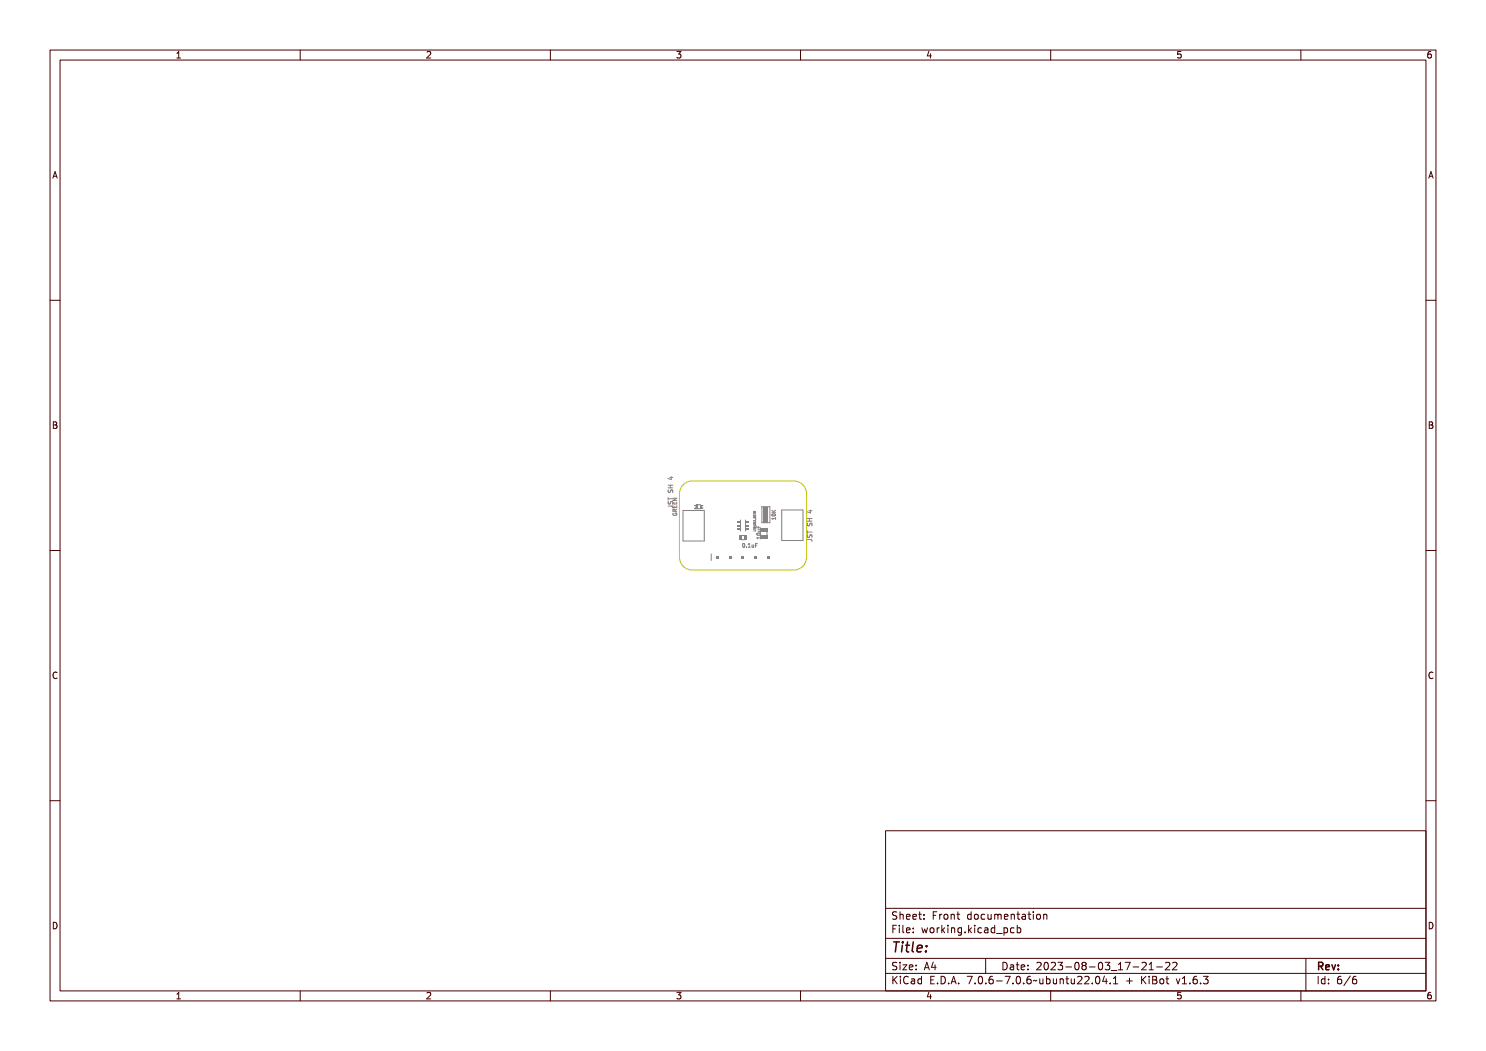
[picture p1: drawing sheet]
<svg xmlns="http://www.w3.org/2000/svg" width="297mm" height="210mm" viewBox="0 0 297 210" stroke-linecap="round" stroke-linejoin="round" font-family="sans-serif">
<g fill="none" stroke="#848484" stroke-width=".2">
<path d="M133.5 99.4v.5M133.5 99.7h1M133.5 97.5h1M133.5 96.9h1M133.6 97.9v.5a.39 .39 0 0 0 .5-.5l.3 .1v.4M133.7 99.5l.1 .2h.8v.2h-.8l-.1 .2zM133.7 97.3h.9v.1h-.4v.3h.4v.1h-.9v-.1h.4v-.3h-.4zM133.7 95.9h.6l.1-.2 .2 .3h-.2v.4h-.1l-.6-.4zM133.7 98.1h.1v.1a.17 .17 0 0 0 .1 .3 .17 .17 0 0 0 .2-.2 .29 .29 0 0 1 .4-.2 .29 .29 0 0 1-.1 .5l.1-.1a.22 .22 0 0 0-.2-.4 .22 .22 0 0 0-.2 .4 .29 .29 0 0 1-.4 0 .29 .29 0 0 1 0-.4zM133.8 96h.5v.3zM133.8 95.4h.7M134 96.9v.6"/>
<path d="M134.2 95.3v.5l-.7-.2M134.5 99.6h.8l-.8 .4h.8M134.5 99.4h.8v.1l-.6 .3 .6 .1h-.8v-.1l.7-.3zM133.5 101.1l.8 .1 .2 .3M133.6 100.2v.5a.39 .39 0 0 0 .5-.5l.3 .1v.4M133.7 101.1h.6a.26 .26 0 0 1 .3 .2 .26 .26 0 0 1-.2 .3 .21 .21 0 0 0 .1-.2 .21 .21 0 0 0-.2-.2h-.5l-.1 .2zM133.7 100.3h.1v.2a.17 .17 0 0 0 .1 .2 .17 .17 0 0 0 .2-.2 .29 .29 0 0 1 .4-.2 .29 .29 0 0 1-.1 .5l.1-.1a.21 .21 0 0 0-.2-.3 .21 .21 0 0 0-.2 .3 .29 .29 0 0 1-.4 0 .29 .29 0 0 1 0-.4zM134.5 100.3v.4h.8v-.4M134.5 101v.4h.8v-.4M134.5 102.6a.36 .36 0 0 0 .4 .4 .36 .36 0 0 0 .3-.4M134.5 100.7l.1 .3h.3v-.3v.3h.3l.1-.3v.4h-.8zM134.5 100.1l.1 .3h.3v-.3v.3h.3l.1-.4v.5h-.8z"/>
<path d="M134.6 101.9h.1a.27 .27 0 0 0 .2 .4 .27 .27 0 0 0 .3-.3l-.3 .1v-.2h.3a.36 .36 0 0 1-.3 .5 .36 .36 0 0 1-.3-.5zM134.6 101.4l.2-.1 .1 .2 .4-.3-.3 .4 .3 .2h-.8zM134.7 101.5h.2v.2h-.3zM134.9 100.4v.3M134.9 101.2v.2M134.9 102.2v-.4h-.3l-.1 .4h.8M135.2 102.5v.1M135.2 102.5h-.3v.2M135.3 101.7l-.4 .3M136.5 102h4.3v6.1h-4.3zM148.1 107.8h.8M148.1 107h.8"/>
<path d="M148.4 108.7l.1-.1a.37 .37 0 0 1 .3 .4 .37 .37 0 0 1-.3 .4l-.2-.2zM148.5 108.7a.31 .31 0 0 1 .2 .3 .31 .31 0 0 1-.2 .3zM149.1 109.2l.1 .2zM149.6 108.7l.3-.1v.7l.1 .1h-.4l.2-.1v-.6zM150.2 108.8l.2 .5 .2-.5v.6v-.1a.18 .18 0 0 1-.3 .1 .18 .18 0 0 1-.1-.2zM150.6 102.3h.1M150.6 102.3l.1 .1M150.7 106.1h.3v-.2v.3zM150.7 105.6l.3 .2-.3 .1zM150.7 105.1h.3l-.1 .2zM150.7 104.5h.3v.2h-.3zM150.7 104.2h.3v.2h-.3z"/>
<path d="M150.7 103l.3 .2-.3-.2v.2zM150.7 102.4h.1M150.7 103.6l.1 .2 .2-.2v.2l-.1-.2-.2 .2zM150.7 105.4l.2 .1 .1-.1a.17 .17 0 0 1-.2 .2 .17 .17 0 0 1-.1-.2zM150.7 103.3l.2 .2 .1-.2a.17 .17 0 0 1-.2 .2 .17 .17 0 0 1-.1-.2zM150.7 104.8h.3v.2l-.1-.2-.2 .2zM150.7 102.8h.3zM150.7 105.1l.2 .2zM150.9 108.6h.4l-.3 .1v.2h.3l-.3 .1v.4h-.1zM151 102.2l-.4 .1M151 102.2h.1M151 102.2v.1"/>
<path d="M151 102.3h.1M151 102.3l-.3 .1M151.1 103.8l.1 .3zM151.3 107.5h.7l.1-.2v.4l-.1-.1h-.6l-.1 .1zM151.3 105.4l.1 .4h.2l.1-.3v.3h.4v.1h-.8zM151.4 106.7h.5l.2 .1a.37 .37 0 0 1-.4 .4 .37 .37 0 0 1-.4-.4zM151.4 106.9a.34 .34 0 0 1 .6 .1 .34 .34 0 0 1-.6-.1zM151.5 106.1h.6l-.1 .1a.18 .18 0 0 1 .1 .2 .18 .18 0 0 1-.3 .1l-.3-.1h.5v-.2zM154.3 102.4h.7M154.3 101.9l.4 .5M154.3 102.8a.36 .36 0 0 1 .5-.2 .36 .36 0 0 1 .2 .4h-.1a.36 .36 0 0 1-.4 .1 .36 .36 0 0 1-.2-.3zM154.3 103.2h.7v-.2v.4v-.1h-.6v.1z"/>
<path d="M154.3 101.8l.3 .2 .4-.2-.3 .3 .3 .2h-.7l.3-.1zM154.4 102.5h.6a.35 .35 0 0 1-.3 .4 .35 .35 0 0 1-.4-.4zM154.4 102.6a.27 .27 0 0 1 .3-.1 .27 .27 0 0 1 .2 .2h-.4zM155 103.4v.4M155 103.6h-.7l.2 .2M155 101.9l-.4 .4M161.4 107.8h.8l.1 .3M161.4 106.1v.5M161.4 106.3h.9M161.4 104.1h.9M161.4 103.6h.9M161.4 104.5v.5a.39 .39 0 0 0 .5-.4h.4v.5"/>
<path d="M161.4 106.9v.4a.39 .39 0 0 0 .5-.4h.4v.5M161.5 107.8h.6a.26 .26 0 0 1 .3 .2 .26 .26 0 0 1-.2 .3 .21 .21 0 0 0 .1-.3 .21 .21 0 0 0-.2-.1h-.5l-.1 .2zM161.5 106.1l.1 .3h.8v.1h-.8l-.1 .3zM161.5 103.9h.9v.1h-.4v.4h.4v.1h-.9v-.1h.4v-.4h-.4zM161.5 102.5h.6l.1-.1 .2 .2h-.2v.4h-.1l-.6-.3zM161.5 107h.2l-.1 .1a.17 .17 0 0 0 .1 .3 .17 .17 0 0 0 .2-.2 .29 .29 0 0 1 .5-.2 .29 .29 0 0 1-.2 .5l.1-.1a.22 .22 0 0 0-.2-.4 .21 .21 0 0 0-.1 .4 .29 .29 0 0 1-.5 0 .29 .29 0 0 1 0-.4zM161.5 104.7h.2l-.1 .2a.17 .17 0 0 0 .1 .2 .17 .17 0 0 0 .2-.2 .29 .29 0 0 1 .5-.1 .29 .29 0 0 1-.2 .4l.1-.1a.21 .21 0 0 0-.2-.3 .21 .21 0 0 0-.1 .3 .29 .29 0 0 1-.5 0 .29 .29 0 0 1 0-.4zM161.6 102.6h.5v.3zM161.7 102h.6M161.8 103.6v.5M162 101.9v.6l-.7-.2"/>
<circle cx="148.6" cy="109" r=".07"/>
<circle cx="150.8" cy="102.8" r=".17"/>
<circle cx="150.9" cy="102.8" r=".03"/>
<circle cx="151.7" cy="106.9" r=".07"/>
<circle cx="154.7" cy="102.6" r=".06"/>
</g>
<g fill="#848484">
<path d="M148.8 106.9h.5v1h-.5z" fill-rule="evenodd"/>
<path d="M147.7 106.9h.5v1h-.5z" fill-rule="evenodd"/>
</g>
<path d="M153.3 106.3v.7" fill="none" stroke="#848484" stroke-width=".2"/>
<g fill="#848484">
<path d="M151.9 105.6h1.5v.7h-1.5z" fill-rule="evenodd"/>
<path d="M151.9 107h1.5v.8h-1.5z" fill-rule="evenodd"/>
</g>
<path d="M148 103.9v2.2M149 103.9v2.2" fill="none" stroke="#848484" stroke-width=".2"/>
<g fill="#848484">
<path d="M147.4 105.5h.5v.3h-.5z" fill-rule="evenodd"/>
<path d="M149.1 105.5h.5v.3h-.5z" fill-rule="evenodd"/>
<path d="M147.4 104.9h.5v.3h-.5z" fill-rule="evenodd"/>
<path d="M149.1 104.9h.5v.3h-.5z" fill-rule="evenodd"/>
<path d="M147.4 104.2h.5v.3h-.5z" fill-rule="evenodd"/>
<path d="M149.1 104.2h.5v.3h-.5z" fill-rule="evenodd"/>
</g>
<path d="M142.2 110.7v1.3" fill="none" stroke="#848484" stroke-width=".2"/>
<g fill="#848484">
<path d="M143.2 111.1h.5v.5h-.5z" fill-rule="evenodd"/>
<path d="M145.7 111.1h.5v.5h-.5z" fill-rule="evenodd"/>
<path d="M148.2 111.1h.6v.5h-.6z" fill-rule="evenodd"/>
<path d="M150.8 111.1h.5v.5h-.5z" fill-rule="evenodd"/>
<path d="M153.3 111.1h.5v.5h-.5z" fill-rule="evenodd"/>
</g>
<path d="M152.3 101.2h1.6v3.2h-1.6zM156.2 101.9h4.3v6.1h-4.3z" fill="none" stroke="#848484" stroke-width=".2"/>
<path d="M152.6 101.3h1v3.1h-1z" fill-rule="evenodd" fill="#848484"/>
<g fill="none" stroke="#848484" stroke-width=".2">
<path d="M138.9 101l.3 .3-.3 .3M139.3 101.7h.7M139.3 100.9h.7M140.5 101l-.3 .3 .3 .2"/>
<circle cx="139" cy="101.6" r=".07"/>
</g>
<g fill="#848484">
<path d="M138.8 101.5h.2v.2h-.2z" fill-rule="evenodd"/>
<path d="M138.9 101.7h.4z" fill-rule="evenodd"/>
<path d="M139.1 100.8h.2v.9h-.2z" fill-rule="evenodd"/>
<path d="M140 101.5h.5v.2h-.5z" fill-rule="evenodd"/>
<path d="M140 101h.2v.5h-.2z" fill-rule="evenodd"/>
<path d="M140.2 101.4l.1 .1z" fill-rule="evenodd"/>
<path d="M140.2 101l.1 .1z" fill-rule="evenodd"/>
<path d="M138.8 100.8h.3v.2h-.3z" fill-rule="evenodd"/>
<path d="M140 100.8h.5v.2h-.5z" fill-rule="evenodd"/>
</g>
<path d="M136.8 96.7l1-.5 .5-.1h20.4a2.54 2.54 0 0 1 2.5 2.6v12.7a2.54 2.54 0 0 1-2.5 2.5h-20.4a2.54 2.54 0 0 1-2.5-2.5v-12.7a2.53 2.53 0 0 1 1-2z" fill="none" stroke="#c2c200" stroke-width=".2"/>
<g fill="none" stroke="#480000" stroke-width=".2">
<path d="M10 10h277v190h-277zM12 12h273v186h-273zM60 10v2M110 10v2M160 10v2M210 10v2M260 10v2M10 60h2M285 60h2M10 110h2M285 110h2M10 160h2"/>
<path d="M285 160h2M177 166h108v32h-108zM60 198v2M110 198v2M160 198v2M177 181.5h108M177 187.5h108M177 191.5h108M177 194.5h108M178.1 195.2h.2v.6l.6-.6h.3l-.6 .6 .6 .8h-.2l-.5-.7-.2 .2v.5h-.2zM178.2 185h.9v.2h-.7v.4h.6v.2h-.6v.7h-.2zM178.3 182.4l.5-.1h.2v.2a.31 .31 0 0 0-.5-.1 .31 .31 0 0 0 0 .5 .5 .5 0 0 1 .6 .6 .5 .5 0 0 1-.8 .2l-.1-.2a.34 .34 0 0 0 .4 .1 .34 .34 0 0 0 .1-.5 .47 .47 0 0 1-.5-.2 .47 .47 0 0 1 .1-.5z"/>
<path d="M178.3 192.5l.5-.1h.2v.2a.31 .31 0 0 0-.5-.1 .31 .31 0 0 0 0 .5 .5 .5 0 0 1 .6 .6 .5 .5 0 0 1-.8 .2l-.1-.2a.34 .34 0 0 0 .4 .1 .34 .34 0 0 0 .1-.5 .47 .47 0 0 1-.5-.2 .47 .47 0 0 1 .1-.5zM179.4 182.2h.2v.6a.35 .35 0 0 1 .4-.1 .35 .35 0 0 1 .2 .4v.6h-.2v-.8h-.4v.8h-.2zM179.5 185.4h.4v.9h.4v.2h-.9v-.2h.3v-.8h-.2zM179.5 192.8h.4v.9h.4v.1h-.9v-.1h.3v-.8h-.2zM179.5 195.6h.4v.9h.4v.1h-.9v-.1h.3v-.8h-.2zM179.7 184.9h.2v.3h-.2zM179.7 192.3h.2v.3h-.2zM179.7 195.1h.2v.3h-.2zM180.6 184.9h.4v1.3l.4 .1v.2l-.5-.2v-1.2h-.3zM180.6 192.8h.8l-.6 .9h.6v.1h-.8l.6-.9h-.6zM180.7 182.8l.1-.1a.49 .49 0 0 1 .5 0 .49 .49 0 0 1 .2 .5h-.8a.42 .42 0 0 0 .3 .4 .42 .42 0 0 0 .4-.1 .47 .47 0 0 1-.4 .3 .47 .47 0 0 1-.4-.3zM180.7 195.4a.4 .4 0 0 1 .4-.3 .4 .4 0 0 1 .4 .3 .56 .56 0 0 0-.8 .4 .56 .56 0 0 0 .5 .7l.3-.1a.43 .43 0 0 1-.5 .3 .43 .43 0 0 1-.4-.4v-.6z"/>
<path d="M180.8 182.9l.4-.1 .1 .3h-.6zM181.8 195.6l.3-.1a.43 .43 0 0 1 .5 .5v.6h-.1v-.1a.38 .38 0 0 1-.5 .2 .38 .38 0 0 1-.2-.5 .38 .38 0 0 1 .4-.2h.3a.35 .35 0 0 0-.3-.4 .35 .35 0 0 0-.4 .2zM181.9 182.8l.1-.1a.49 .49 0 0 1 .5 0 .49 .49 0 0 1 .2 .5h-.8a.42 .42 0 0 0 .3 .4 .42 .42 0 0 0 .5-.1 .47 .47 0 0 1-.5 .3 .47 .47 0 0 1-.4-.3zM181.9 185.5l.1-.1a.49 .49 0 0 1 .5 0 .49 .49 0 0 1 .2 .5h-.8a.42 .42 0 0 0 .3 .4 .42 .42 0 0 0 .5-.1 .47 .47 0 0 1-.5 .3 .47 .47 0 0 1-.4-.3zM181.9 192.9l.1-.1a.49 .49 0 0 1 .5 0 .49 .49 0 0 1 .2 .5h-.8a.42 .42 0 0 0 .3 .4 .42 .42 0 0 0 .5-.1 .47 .47 0 0 1-.5 .3 .47 .47 0 0 1-.4-.3zM182 196.2l.5-.1a.31 .31 0 0 1-.2 .4 .31 .31 0 0 1-.4-.1zM182 182.9l.4-.1 .1 .3h-.6zM182 185.6l.4-.1 .1 .3h-.6zM182 193l.4-.1 .1 .3h-.6zM183 195.7l.4-.2 .2 .2v-.6h.2v1.5h-.2v-.1a.42 .42 0 0 1-.5 .1 .42 .42 0 0 1-.2-.5zM183.2 195.8l.1-.1a.4 .4 0 0 1 .3 .4 .4 .4 0 0 1-.3 .4l-.2-.2zM183.2 182.3h.2v.4h.4v.1h-.4v.7l.4 .1v.1h-.4l-.1-.1-.1-.8h-.3v-.1h.3z"/>
<path d="M183.3 185.4h.2v.3h-.2zM183.3 186.2h.2v.3h-.2zM183.3 192.8h.2v.3h-.2zM183.3 193.6h.2v.2h-.2zM184.5 182.7h.2v.3h-.2zM184.5 183.5h.2v.2h-.2zM185.2 185.4h.2l.2 .8 .1-.5h.2l.2 .5 .1-.8h.2l-.2 1.1h-.2l-.2-.7-.2 .7h-.1zM185.4 195.2h.9v.2h-.7v.4h.6v.2h-.6v.5h.7v.1h-.9zM185.7 192.4h.2l.5 1.4h-.2l-.1-.3h-.5l-.1 .3h-.2zM185.8 192.6l.2 .7h-.4zM186.6 182.3h.9v.2h-.7v.4h.6v.2h-.6v.6h-.2zM186.8 185.6l.1-.1a.39 .39 0 0 1 .4 .4 .39 .39 0 0 1-.4 .4l-.1-.2z"/>
<path d="M186.9 196.4h.2v.2h-.2zM187.1 192.4h.2v.9h.2v.2h-.2v.3h-.2v-.3h-.6zM187.1 192.6v.7h-.4zM187.8 195.2a.76 .76 0 0 1 .9 .7 .76 .76 0 0 1-.9 .7zM188 195.4a.57 .57 0 0 1 .5 .5 .57 .57 0 0 1-.5 .6zM188 182.7h.2v.2v-.1a.29 .29 0 0 1 .3-.2 .29 .29 0 0 1 .3 .3 .37 .37 0 0 0-.5-.1 .37 .37 0 0 0-.1 .4v.5h-.2zM188 185.4h.2v.2v-.1a.29 .29 0 0 1 .3-.2 .29 .29 0 0 1 .3 .3 .37 .37 0 0 0-.5-.1 .37 .37 0 0 0-.1 .4v.6h-.2zM189.1 184.9h.1v.9l.5-.4h.2l-.4 .4 .5 .7h-.2l-.4-.6-.2 .1v.5h-.1zM189.2 182.9l.1-.1a.39 .39 0 0 1 .4 .4 .39 .39 0 0 1-.4 .4l-.1-.2zM189.3 196.4h.3v.2h-.3zM190.2 182.7h.2v.1a.35 .35 0 0 1 .4-.1 .35 .35 0 0 1 .3 .4v.6h-.2l-.1-.8h-.3l-.1 .8h-.2zM190.3 185.4h.4v.9h.4v.2h-.9v-.2h.4v-.8h-.3z"/>
<path d="M190.5 195.2h.3l.4 1.4h-.2l-.1-.3h-.5l-.1 .3h-.2zM190.6 184.9h.1v.3h-.1zM190.6 195.4l.2 .7h-.4zM191.4 185.4h.2v.1a.35 .35 0 0 1 .4-.1 .35 .35 0 0 1 .3 .4v.7h-.2l-.1-.9h-.3l-.1 .9h-.2zM191.7 182.3h.1v.4h.4v.1h-.4v.7l.4 .1v.1h-.4l-.1-.1v-.8h-.3v-.1h.3zM191.7 196.4h.3v.2h-.3zM192.7 185.5l.3-.2 .3 .2v-.1h.2v1a.53 .53 0 0 1-.8 .4v-.2a.36 .36 0 0 0 .4 .1 .36 .36 0 0 0 .2-.4l-.1 .1a.53 .53 0 0 1-.7-.3 .53 .53 0 0 1 .2-.6zM192.8 185.6l.1-.1a.39 .39 0 0 1 .4 .4 .39 .39 0 0 1-.4 .4l-.1-.2zM193.8 195.2h.9l-.5 1.4h-.2l.5-1.2h-.7zM193.9 182.8l.3-.2 .3 .2v-.6h.2v1.5h-.2v-.1a.42 .42 0 0 1-.6 .1 .42 .42 0 0 1-.1-.5zM194.1 182.8a.4 .4 0 0 1 .4 .4 .4 .4 0 0 1-.4 .4l-.2-.4zM194.1 186.2h.3v.3h-.3z"/>
<path d="M195.1 184.9h.2v.9l.4-.4h.3l-.5 .4 .5 .7h-.2l-.4-.6-.1 .1v.5h-.2zM195.2 182.9l.1-.1a.39 .39 0 0 1 .4 .4 .39 .39 0 0 1-.4 .4l-.1-.2zM195.3 196.4h.3v.2h-.3zM196.3 185.4h.5v.9h.3v.2h-.9v-.2h.4v-.8h-.3zM196.3 195.4a.57 .57 0 0 1 .7 0 .57 .57 0 0 1 .1 .8 .5 .5 0 0 1-.6 .5 .5 .5 0 0 1-.3-.8zM196.4 182.8a.39 .39 0 0 1 .4-.2 .39 .39 0 0 1 .3 .3 .4 .4 0 0 0-.6 0 .4 .4 0 0 0 0 .6 .4 .4 0 0 0 .6 0 .45 .45 0 0 1-.6 .3 .45 .45 0 0 1-.3-.6zM196.5 195.4a.61 .61 0 0 1 .4 1l-.1 .1a.61 .61 0 0 1-.4-1zM196.6 184.9h.2v.3h-.2zM197 191.5v3M197.4 182.7h.2v.8l.2 .1 .3-.2v-.7h.2v1h-.2v-.1a.35 .35 0 0 1-.4 .2 .35 .35 0 0 1-.3-.5zM197.6 185.5a.39 .39 0 0 1 .4-.2 .39 .39 0 0 1 .3 .3 .4 .4 0 0 0-.6 0 .4 .4 0 0 0 0 .6 .4 .4 0 0 0 .6 0 .45 .45 0 0 1-.6 .3 .45 .45 0 0 1-.3-.6zM197.7 196.4h.3v.2h-.3z"/>
<path d="M198.6 182.7l.5 .1 .3-.1 .2 1h-.2l-.1-.9-.2 .1v.8h-.1l-.2-.9-.1 .9h-.1zM198.7 185.4l.2-.1a.43 .43 0 0 1 .6 .5v.7h-.2v-.2a.38 .38 0 0 1-.5 .2 .38 .38 0 0 1-.2-.5 .38 .38 0 0 1 .5-.2h.2a.35 .35 0 0 0-.3-.4 .35 .35 0 0 0-.3 .2zM198.7 195.4a.38 .38 0 0 1 .4-.3 .38 .38 0 0 1 .3 .3 .43 .43 0 0 0-.5 0 .43 .43 0 0 0-.1 .5 .46 .46 0 0 1 .7 .1 .46 .46 0 0 1-.2 .6 .46 .46 0 0 1-.7-.2zM198.8 186l.5-.1a.31 .31 0 0 1-.1 .4 .31 .31 0 0 1-.4-.1zM199.9 185.5l.3-.2 .3 .2v-.6h.2v1.6h-.2v-.2a.42 .42 0 0 1-.5 .1 .42 .42 0 0 1-.2-.5zM199.9 182.8l.2-.1a.49 .49 0 0 1 .5 0 .49 .49 0 0 1 .1 .5h-.7a.42 .42 0 0 0 .2 .4 .42 .42 0 0 0 .5-.1 .47 .47 0 0 1-.4 .3 .47 .47 0 0 1-.5-.3zM200 196h.5v.2h-.5zM200 185.6l.1-.1a.39 .39 0 0 1 .4 .4 .39 .39 0 0 1-.4 .4l-.1-.2zM200.1 182.9l.3-.1 .2 .3h-.6zM200.1 192.4a.76 .76 0 0 1 1 .7 .76 .76 0 0 1-1 .7zM200.3 192.6a.57 .57 0 0 1 .6 .5 .57 .57 0 0 1-.6 .6zM200.9 186.8l1.2 .1z"/>
<path d="M201 195.2h.9l-.5 1.4h-.2l.5-1.2h-.7zM201.1 182.7h.1v.1a.35 .35 0 0 1 .5-.1 .35 .35 0 0 1 .2 .4v.6h-.2v-.8h-.4l-.1 .8h-.1zM201.4 192.8l.3-.1a.43 .43 0 0 1 .5 .5v.6h-.1v-.1a.38 .38 0 0 1-.5 .2 .38 .38 0 0 1-.2-.5 .38 .38 0 0 1 .4-.2h.3a.35 .35 0 0 0-.3-.4 .35 .35 0 0 0-.4 .2zM201.6 193.4l.5-.1a.31 .31 0 0 1-.2 .4 .31 .31 0 0 1-.4-.1zM202.2 185.4h.2v.1a.53 .53 0 0 1 .8 .3 .53 .53 0 0 1-.6 .7l-.2-.2v.6h-.2zM202.5 182.3h.2v.4h.4v.1h-.4v.7l.4 .1v.1h-.4l-.2-.1v-.8h-.3v-.1h.3zM202.5 185.6l.1-.1a.4 .4 0 0 1 .4 .4 .4 .4 0 0 1-.4 .4l-.2-.2zM202.5 196.4h.3v.2h-.3zM202.8 192.4h.2v.4h.4v.1h-.4v.7l.4 .1v.1h-.4l-.2-.1v-.8h-.3v-.1h.3zM203.5 182.7l.3-.1a.43 .43 0 0 1 .5 .5v.6h-.2v-.1a.38 .38 0 0 1-.5 .2 .38 .38 0 0 1-.2-.5 .38 .38 0 0 1 .5-.2h.2a.35 .35 0 0 0-.2-.4 .35 .35 0 0 0-.4 .2zM203.5 195.4a.57 .57 0 0 1 .8 0 .57 .57 0 0 1 0 .8 .5 .5 0 0 1-.6 .5 .5 .5 0 0 1-.3-.8zM203.6 185.5a.39 .39 0 0 1 .4-.2 .39 .39 0 0 1 .3 .3 .4 .4 0 0 0-.5 0 .4 .4 0 0 0 0 .6 .4 .4 0 0 0 .5 0 .45 .45 0 0 1-.6 .3 .45 .45 0 0 1-.2-.6z"/>
<path d="M203.7 183.3l.4-.1a.31 .31 0 0 1-.1 .4 .31 .31 0 0 1-.4-.1zM203.7 195.4a.61 .61 0 0 1 .4 1l-.1 .1a.61 .61 0 0 1-.3-1zM203.9 192.9l.1-.1a.49 .49 0 0 1 .5 0 .49 .49 0 0 1 .2 .5h-.8a.42 .42 0 0 0 .3 .4 .42 .42 0 0 0 .5-.1 .47 .47 0 0 1-.5 .3 .47 .47 0 0 1-.4-.3zM204 193l.4-.1 .1 .3h-.6zM204.7 184.9h.1v.6a.53 .53 0 0 1 .8 .3 .53 .53 0 0 1-.6 .7l-.2-.2v.2h-.1zM204.9 182.3h.2v.4h.4v.1h-.4v.7l.4 .1v.1h-.4l-.2-.1v-.8h-.3v-.1h.3zM204.9 185.6l.1-.1a.39 .39 0 0 1 .4 .4 .39 .39 0 0 1-.4 .4l-.1-.2zM204.9 196.4h.3v.2h-.3zM205.3 192.8h.2v.3h-.2zM205.3 193.6h.2v.2h-.2zM205.9 182.7h.5v.9h.3v.1h-.9v-.1h.4v-.8h-.3zM205.9 195.4a.38 .38 0 0 1 .4-.3 .38 .38 0 0 1 .3 .3 .43 .43 0 0 0-.5 0 .43 .43 0 0 0-.1 .5 .46 .46 0 0 1 .7 .1 .46 .46 0 0 1-.2 .6 .46 .46 0 0 1-.6-.2z"/>
<path d="M206.2 182.2h.2v.3h-.2zM207 196l1-.1a.49 .49 0 0 1-.8 .1l-.2 .2zM207.3 182.9l.1-.1a.39 .39 0 0 1 .4 .4 .39 .39 0 0 1-.4 .4l-.2-.2zM207.4 192.5a.53 .53 0 0 1 .8 .1 .53 .53 0 0 1-.3 .7l-.3 .4h.7v.1h-.9l.3-.5a.4 .4 0 0 0 .3-.4 .4 .4 0 0 0-.3-.4l-.3 .2zM208.3 182.7h.1v.1a.35 .35 0 0 1 .5-.1 .35 .35 0 0 1 .2 .4v.6h-.2v-.8h-.4l-.1 .8h-.1zM208.3 195.6h.1l.1 .8 .2 .1 .2-.2v-.7h.2v1h-.2v-.1a.35 .35 0 0 1-.4 .2 .35 .35 0 0 1-.2-.5zM208.7 192.6a.57 .57 0 0 1 .7 0 .57 .57 0 0 1 .1 .8 .5 .5 0 0 1-.6 .5 .5 .5 0 0 1-.3-.8zM208.9 192.6a.61 .61 0 0 1 .3 1l-.1 .1a.61 .61 0 0 1-.3-1zM209.5 195.1h.2v.6a.53 .53 0 0 1 .7 .3 .53 .53 0 0 1-.6 .7l-.1-.2v.1h-.2zM209.7 195.8l.1-.1a.4 .4 0 0 1 .4 .4 .4 .4 0 0 1-.4 .4l-.1-.2zM209.8 192.5a.53 .53 0 0 1 .8 .1 .53 .53 0 0 1-.3 .7l-.3 .4h.7v.1h-.9l.3-.5a.4 .4 0 0 0 .3-.4 .4 .4 0 0 0-.3-.4l-.3 .2zM210 198v2"/>
<path d="M210.7 195.6h.2v.8l.2 .1 .2-.2v-.7h.2v1h-.2v-.1a.35 .35 0 0 1-.4 .2 .35 .35 0 0 1-.2-.5zM211 192.4a.46 .46 0 0 1 .6 0 .46 .46 0 0 1 .1 .6l-.1 .1a.47 .47 0 0 1 .2 .7 .47 .47 0 0 1-.7 0l-.1-.2a.35 .35 0 0 0 .5 .1 .35 .35 0 0 0 0-.5h-.3v-.2a.29 .29 0 0 0 .4-.1 .29 .29 0 0 0-.1-.4 .29 .29 0 0 0-.4 .1h-.1zM211.9 195.6h.2v.1a.35 .35 0 0 1 .4-.1 .35 .35 0 0 1 .2 .4v.6h-.2v-.8h-.4v.8h-.2zM212.4 193.2h.5v.2h-.5zM213.3 195.2h.2v.4h.4v.1h-.4v.7l.4 .1v.1h-.4l-.2-.1v-.8h-.3v-.1h.3zM213.5 192.6a.57 .57 0 0 1 .7 0 .57 .57 0 0 1 .1 .8 .5 .5 0 0 1-.6 .5 .5 .5 0 0 1-.3-.8zM213.7 192.6a.61 .61 0 0 1 .3 1v.1a.61 .61 0 0 1-.4-1zM214.3 195.6h.2v.8l.2 .1 .2-.2v-.7h.2v1h-.2v-.1a.35 .35 0 0 1-.4 .2 .35 .35 0 0 1-.2-.5zM214.7 192.5a.41 .41 0 0 1 .7-.1 .41 .41 0 0 1-.2 .7 .42 .42 0 0 1 .2 .6 .42 .42 0 0 1-.7 0 .42 .42 0 0 1 .2-.6l-.3-.2zM215.5 195.3a.53 .53 0 0 1 .8 .1 .53 .53 0 0 1-.3 .7l-.3 .4h.6v.1h-.9l.4-.5a.4 .4 0 0 0 .3-.4 .4 .4 0 0 0-.3-.4l-.3 .2zM216 193.2h.5v.2h-.5zM216.7 195.3a.53 .53 0 0 1 .8 .1 .53 .53 0 0 1-.3 .7l-.3 .4h.6v.1h-.9l.4-.5a.4 .4 0 0 0 .3-.4 .4 .4 0 0 0-.3-.4l-.3 .2z"/>
<path d="M217.1 192.6a.57 .57 0 0 1 .7 0 .57 .57 0 0 1 .1 .8 .5 .5 0 0 1-.6 .5 .5 .5 0 0 1-.3-.8zM217.3 192.6a.61 .61 0 0 1 .3 1v.1a.61 .61 0 0 1-.4-1zM218.2 196.4h.2v.2h-.2zM218.2 192.4a.46 .46 0 0 1 .6 0 .46 .46 0 0 1 .1 .6l-.1 .1a.47 .47 0 0 1 .2 .7 .47 .47 0 0 1-.7 0l-.1-.2a.35 .35 0 0 0 .5 .1 .35 .35 0 0 0 0-.5h-.3v-.2a.29 .29 0 0 0 .4-.1 .29 .29 0 0 0-.1-.4 .29 .29 0 0 0-.4 .1h-.1zM219.2 195.4a.57 .57 0 0 1 .7 0 .57 .57 0 0 1 .1 .8 .5 .5 0 0 1-.7 .5 .5 .5 0 0 1-.3-.8zM219.2 194.2l1.3 .1zM219.4 195.4a.61 .61 0 0 1 .3 1l-.1 .1a.61 .61 0 0 1-.3-1zM220.7 192.5l.5-.1v1.3h.3v.1h-.8v-.1h.3v-1.1h-.3zM220.8 195.2h.2v.9h.2v.2h-.2v.3h-.2v-.3h-.6zM220.8 195.4v.7h-.4zM221.8 196.4h.2v.2h-.2zM221.8 192.4h.9l-.5 1.4h-.2l.5-1.2h-.7z"/>
<path d="M222.8 195.3l.5-.1v1.3h.3v.1h-.8v-.1h.3v-1.1h-.3zM223.2 193.2h.5v.2h-.5zM224.2 192.5a.53 .53 0 0 1 .8 .1 .53 .53 0 0 1-.3 .7l-.3 .4h.7v.1h-.9l.3-.5a.4 .4 0 0 0 .4-.4 .4 .4 0 0 0-.4-.4l-.3 .2zM225.4 195.5h.2v.4h.4v.2h-.4v.4h-.2v-.4h-.4v-.2h.4zM225.5 192.5l.5-.1v1.3h.3v.1h-.8v-.1h.3v-1.1h-.3zM226.8 193.2h.5v.2h-.5zM227.5 195.2h.2v.6l.6-.6h.2l-.6 .6 .6 .8h-.2l-.5-.7-.1 .2v.5h-.2zM227.8 192.5a.53 .53 0 0 1 .8 .1 .53 .53 0 0 1-.2 .7l-.4 .4h.7v.1h-.9l.3-.5a.4 .4 0 0 0 .4-.4 .4 .4 0 0 0-.4-.4l-.3 .2zM228.8 195.6h.4v.9h.4v.1h-.9v-.1h.4v-.8h-.3zM229 192.5a.53 .53 0 0 1 .8 .1 .53 .53 0 0 1-.2 .7l-.4 .4h.7v.1h-.9l.3-.5a.4 .4 0 0 0 .4-.4 .4 .4 0 0 0-.4-.4l-.3 .2zM229.1 195.1h.1v.3h-.1zM229.9 195.2h.4a.35 .35 0 0 1 .5 .2 .35 .35 0 0 1-.3 .5 .41 .41 0 0 1 .3 .5 .41 .41 0 0 1-.5 .2h-.4z"/>
<path d="M230.1 196h.2a.27 .27 0 0 1 .3 .2 .27 .27 0 0 1-.3 .3h-.2zM230.1 195.4h.2a.23 .23 0 0 1 .3 .2 .23 .23 0 0 1-.3 .2h-.2zM231.2 193.2h1.1M231.3 195.8l.1-.1a.39 .39 0 0 1 .4 .4 .39 .39 0 0 1-.4 .4l-.1-.2zM232.6 195.2h.1v.4h.4v.1h-.4l.1 .7 .3 .1v.1h-.3l-.2-.1v-.8h-.3v-.1h.3zM233 192.4l.5-.1 .3 .4-.9 1.1h.9M234.4 192.4l.6-.1 .2 .4-.9 1.1h.9M234.6 195.6h.2l.3 .9 .4-.9h.2l-.4 1h-.3zM236 195.3l.5-.1v1.3h.3v.1h-.8v-.1h.3v-1.1h-.3zM237.4 196.4h.3v.2h-.3zM238.4 195.4a.38 .38 0 0 1 .4-.3 .38 .38 0 0 1 .3 .3 .43 .43 0 0 0-.5 0 .43 .43 0 0 0-.1 .5 .46 .46 0 0 1 .7 .1 .46 .46 0 0 1-.2 .6 .46 .46 0 0 1-.7-.2zM239.8 196.4h.3v.2h-.3z"/>
<path d="M240.7 195.2a.46 .46 0 0 1 .6 0 .46 .46 0 0 1 .1 .6l-.1 .1a.47 .47 0 0 1 .2 .7 .47 .47 0 0 1-.7 0l-.1-.2a.35 .35 0 0 0 .5 .1 .35 .35 0 0 0 0-.5l-.3-.1v-.1a.29 .29 0 0 0 .4-.1 .29 .29 0 0 0-.1-.4 .29 .29 0 0 0-.4 .1h-.1zM260 198v2M261 191.5v6.5M263.2 195.2h.8v.2h-.3v1.1h.3v.1h-.8v-.1h.3v-1.1h-.3zM264.4 195.7l.3-.2 .3 .2v-.6h.2v1.5h-.2v-.1a.42 .42 0 0 1-.5 .1 .42 .42 0 0 1-.2-.5zM264.6 195.8l.1-.1a.4 .4 0 0 1 .3 .4 .4 .4 0 0 1-.3 .4l-.2-.2zM265.9 195.6h.2v.3h-.2zM265.9 196.4h.2v.2h-.2zM268.1 195.4a.38 .38 0 0 1 .3-.3 .38 .38 0 0 1 .4 .3 .43 .43 0 0 0-.5 0 .43 .43 0 0 0-.2 .5 .46 .46 0 0 1 .7 .1 .46 .46 0 0 1-.2 .6 .46 .46 0 0 1-.6-.2zM269.9 195.2h.2l-.8 1.6h-.2zM270.5 195.4a.38 .38 0 0 1 .4-.3 .38 .38 0 0 1 .3 .3 .43 .43 0 0 0-.5 0 .43 .43 0 0 0-.2 .5 .46 .46 0 0 1 .7 .1 .46 .46 0 0 1-.2 .6 .46 .46 0 0 1-.6-.2z"/>
<circle cx="187" cy="185.9" r=".53"/>
<circle cx="189.4" cy="183.2" r=".53"/>
<circle cx="195.4" cy="183.2" r=".53"/>
<circle cx="196.7" cy="195.9" r=".13"/>
<circle cx="199.1" cy="196.2" r=".32"/>
<circle cx="203.9" cy="195.9" r=".13"/>
<circle cx="206.3" cy="196.2" r=".32"/>
<circle cx="207.4" cy="183.2" r=".53"/>
<circle cx="209" cy="193.1" r=".13"/>
<circle cx="213.8" cy="193.1" r=".13"/>
<circle cx="215" cy="193.4" r=".29"/>
<circle cx="215" cy="192.8" r=".25"/>
<circle cx="217.4" cy="193.1" r=".13"/>
<circle cx="219.5" cy="195.9" r=".13"/>
<circle cx="231.5" cy="196.1" r=".53"/>
<circle cx="238.8" cy="196.2" r=".32"/>
<circle cx="268.5" cy="196.2" r=".32"/>
<circle cx="270.9" cy="196.2" r=".32"/>
</g>
<g fill="none" stroke="#480000" stroke-width=".3">
<path d="M178.1 188.4h1.4v.2h-.6v1.7h-.2v-1.7h-.6zM179.9 188.8h.7v1.3h.4v.2h-1.2v-.2h.5v-1.1h-.4zM180.3 188.3h.3v.3h-.3zM181.8 188.4h.2v.4h.6v.2h-.6v1l.6 .1v.2a.55 .55 0 0 1-.8-.5v-.8h-.4v-.2h.4zM183 188.3h.6l.1 1.6 .1 .2h.4v.2a.54 .54 0 0 1-.8-.5v-1.4h-.4zM184.8 189a.65 .65 0 0 1 .8-.1 .65 .65 0 0 1 .3 .7h-1.1a.56 .56 0 0 0 .4 .5 .56 .56 0 0 0 .6-.1v.2a.81 .81 0 0 1-1.1-.1 .81 .81 0 0 1 .1-1.1zM185 189.1l.4-.1 .2 .4h-.8zM186.7 188.9h.3v.4h-.3zM186.7 189.9h.3v.4h-.3zM263.1 192.4a.73 .73 0 0 1 .9 .2v.3l-.3 .3 .5 .6h-.2l-.3-.4-.2-.2h-.2v.6h-.2zM263.3 192.6h.2a.26 .26 0 0 1 .3 .2 .26 .26 0 0 1-.2 .3h-.3zM264.5 192.9l.1-.1a.49 .49 0 0 1 .5 0 .49 .49 0 0 1 .2 .5h-.8a.42 .42 0 0 0 .3 .4 .42 .42 0 0 0 .4-.1 .47 .47 0 0 1-.4 .3 .47 .47 0 0 1-.4-.3z"/>
<path d="M264.6 193l.3-.1 .2 .3h-.6zM265.5 192.8h.2l.3 .9 .3-.9h.2l-.4 1h-.2zM267.1 192.8h.2v.3h-.2zM267.1 193.6h.2v.2h-.2z"/>
</g>
<text font-size="2.7" fill="#480000" x="178" y="190.3">Title:</text>
<g font-size="2" fill="#480000">
<text x="178" y="183.7">Sheet: Front documentation</text>
<text x="178" y="186.5">File: working.kicad_pcb</text>
<text x="178" y="193.9">Size: A4</text>
<text x="178" y="196.6">KiCad E.D.A. 7.0.6-7.0.6~ubuntu22.04.1 + KiBot v1.6.3</text>
<text x="200" y="193.9">Date: 2023-08-03_17-21-22</text>
<text x="263" y="196.6">Id: 6/6</text>
<text x="263" y="193.9">Rev:</text>
</g>
<g font-size="1.7" fill="#480000">
<text x="35" y="11.7">1</text>
<text x="85" y="11.7">2</text>
<text x="135" y="11.7">3</text>
<text x="185" y="11.7">4</text>
<text x="235" y="11.7">5</text>
<text x="285" y="11.7">6</text>
<text x="10.5" y="35.7">A</text>
<text x="285.5" y="35.7">A</text>
<text x="10.5" y="85.6">B</text>
<text x="285.5" y="85.6">B</text>
<text x="10.5" y="135.7">C</text>
<text x="285.5" y="135.7">C</text>
<text x="10.5" y="185.6">D</text>
<text x="285.5" y="185.6">D</text>
<text x="35" y="199.7">1</text>
<text x="85" y="199.7">2</text>
<text x="135" y="199.7">3</text>
<text x="185" y="199.7">4</text>
<text x="235" y="199.7">5</text>
<text x="285" y="199.7">6</text>
</g>
<g font-size="1" fill="#848484">
<text x="152.1" y="107.9" transform="rotate(-90 152.1 107.9)">10uF</text>
<text x="148.2" y="109.4">0.1uF</text>
</g>
<text font-size=".5" fill="#848484" x="151" y="106.2" transform="rotate(-90 151 106.2)">LTC4311_SC70</text>
</svg>
